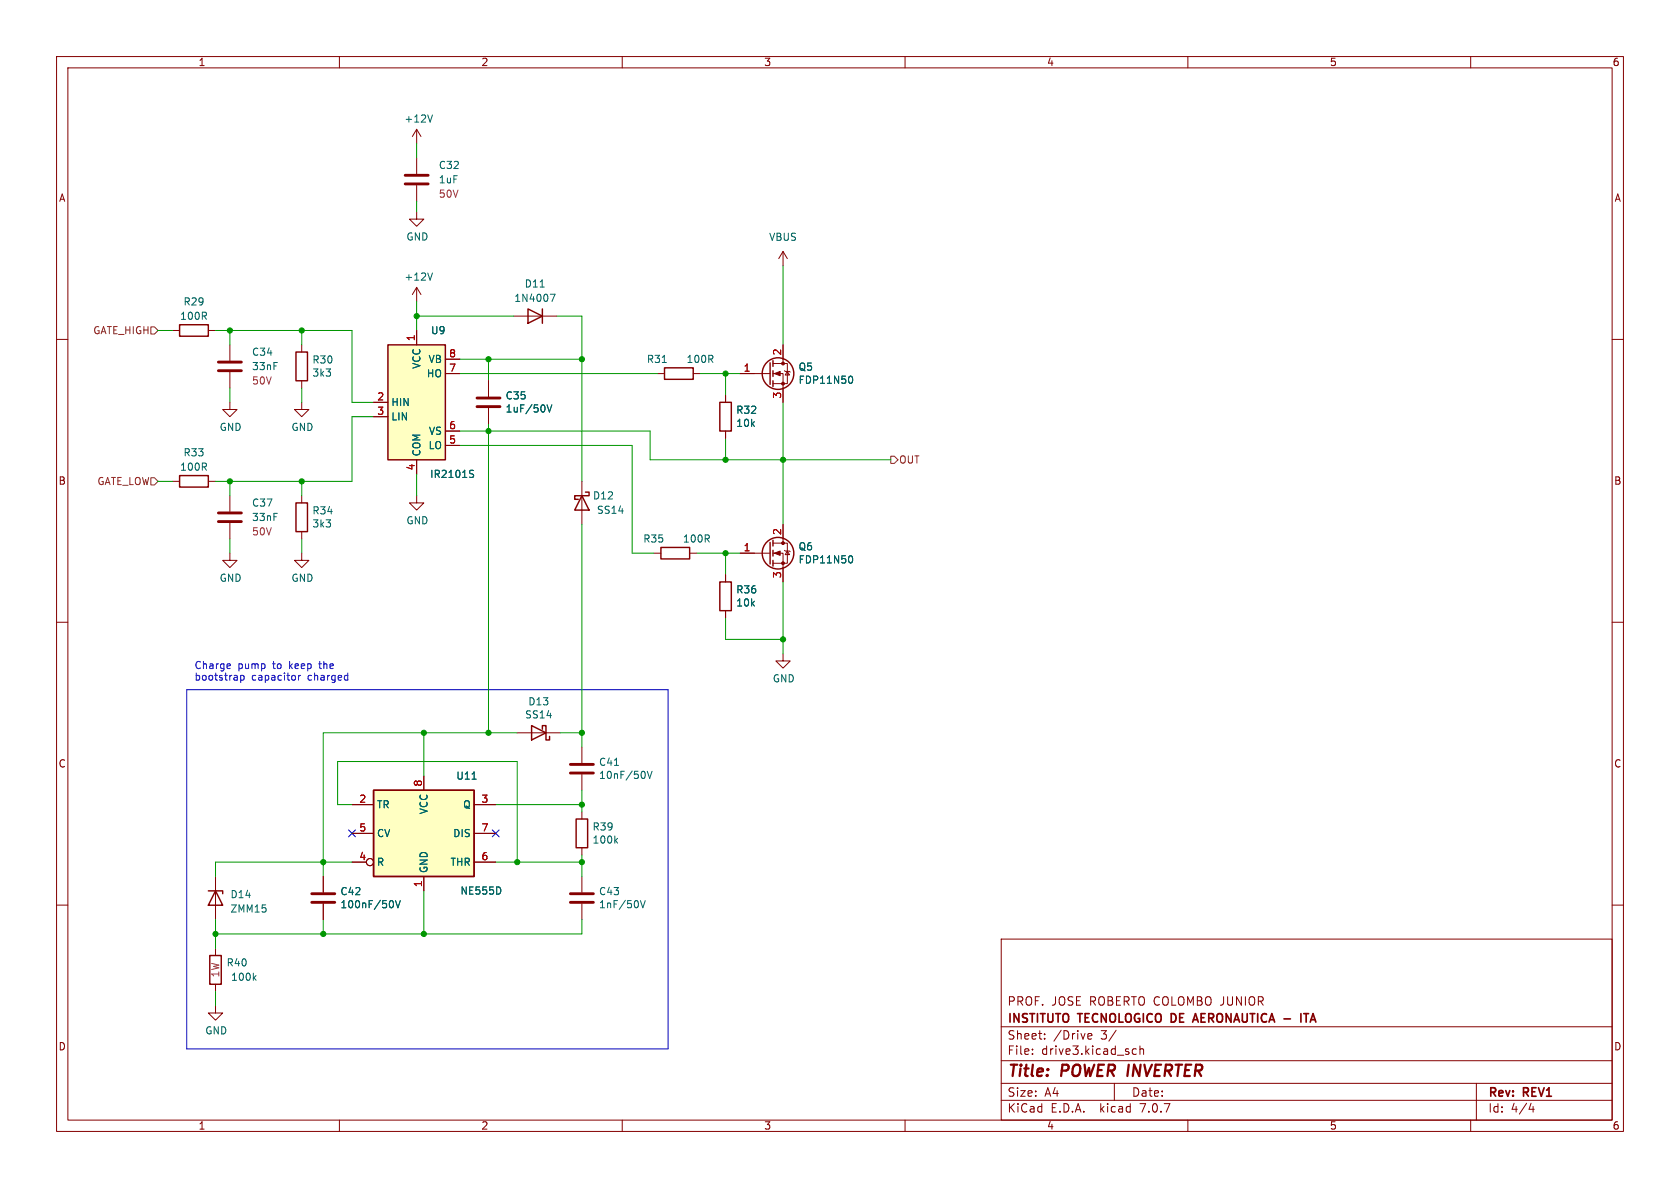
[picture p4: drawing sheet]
<svg xmlns="http://www.w3.org/2000/svg" width="297mm" height="210mm" viewBox="0 0 297 210" stroke-linecap="round" stroke-linejoin="round" font-family="sans-serif">
<g fill="none" stroke="#840000" stroke-width=".18">
<path d="M10 10h277v190h-277zM12 12h273v186h-273zM60 10v2M110 10v2M160 10v2M210 10v2M260 10v2M73.7 37.5v1.2h1.2l-1.2 1.3-1.3-1.3h1.3M73.7 22.9v2.5M73.7 27.9v2.8M73.7 32.8v2.8M73.7 22.9l-.8 1.2"/>
<path d="M73.7 22.9l.7 1.2M10 60h2M30.5 58.4h1.2M36.8 58.4h1.3M73.7 50.8v2.5M73.7 58.4v2.6M73.7 50.8l-.8 1.3M73.7 50.8l.7 1.3M90.8 55.9h7.6M138.4 44.5v2.5M138.4 44.5l-.7 1.2M138.4 44.5l.8 1.2"/>
<path d="M285 60h2M40.6 71.1v1.3h1.3l-1.3 1.3-1.2-1.3h1.2M40.6 61v2.8M40.6 65.8v2.8M53.3 71.1v1.3h1.3l-1.3 1.3-1.2-1.3h1.2M53.3 61v1.2M53.3 67.3v1.3M66 71.1h2.6M66 73.7h2.6M78.7 78.7h2.6M78.7 76.2h2.6M78.7 66h2.6"/>
<path d="M78.7 63.5h2.6M86.4 67.3v2.8M86.4 72.1v2.8M116.2 66h1.3M122.6 66h1.2M128.3 69.9v1.2M128.3 76.2v1.3M130.8 66h5.3M136.7 66h1.7v5.1M136.7 64.3h2.5v3.5h-2.5M138.4 61v3.3M138.7 65.5l.1 .2h.8l.1 .1"/>
<path d="M139.2 65.7l.4 .6h-.8zM30.5 85.1h1.2M36.8 85.1h1.3M40.6 97.8v1.3h1.3l-1.3 1.2-1.2-1.2h1.2M40.6 87.6v2.8M40.6 92.5v2.8M53.3 97.8v1.3h1.3l-1.3 1.2-1.2-1.2h1.2M53.3 87.6v1.3M53.3 94v1.3M73.7 87.6v1.3h1.2l-1.2 1.3-1.3-1.3h1.3M73.7 81.3v2.5M102.9 85.1v7.6"/>
<path d="M115.6 97.8h1.2M121.9 97.8h1.3M130.8 97.8h5.3M136.7 97.8h1.7v5.1M136.7 96h2.5v3.6h-2.5M138.4 92.7v3.3M138.7 97.3l.1 .1h.8l.1 .1M139.2 97.4l.4 .6h-.8zM10 110h2M128.3 101.6v1.3M128.3 108v1.2M138.4 115.6v1.2h1.3l-1.3 1.3-1.2-1.3h1.2"/>
<path d="M285 110h2M74.9 137.2v2.5M91.4 129.5h7.7M102.9 132.1v2.8M102.9 136.9v2.8M10 160h2M38.1 154.9v7.7M57.1 154.9v2.8M57.1 159.8v2.8M62.2 142.2h3.8M62.2 152.4h2.6M62.2 147.3h3.8"/>
<path d="M74.9 154.9v2.6M83.8 142.2h3.8M83.8 152.4h3.8M83.8 147.3h3.8M102.9 143.5v1.3M102.9 149.9v1.2M102.9 154.9v2.8M102.9 159.8v2.8M285 160h2M38.1 177.8v1.3h1.3l-1.3 1.2-1.3-1.2h1.3M38.1 167.6v1.3M38.1 174v1.3"/>
<path d="M177 166h108v32h-108zM60 198v2M110 198v2M160 198v2M177 194.5h108M177 191.5h108M177 187.5h108M177 181.5h108M182.5 186.3v.1M182.5 185.5v.1M184.7 183.6v.1M184.7 182.8v.1"/>
<path d="M192.3 183.5l.2 .2 .5-.1M192.3 182.9l.2-.2h.3l.2 .2v.2l-.7 .1M197 191.5v3M197.3 182.1l-1.3 2M200.2 186.1l.3 .3 .4-.1M200.9 185.5l-.4-.1-.3 .3M201.5 185.5l.2-.1 .4 .1 .1 .9M201.5 184.9v1.5M210 198v2M260 198v2M261 191.5v6.5M270.7 195l-.4 1.1h.9"/>
<path d="M271 195.6v1"/>
<circle cx="65.4" cy="152.4" r=".63"/>
</g>
<path d="M230.5 179.2h.8M230.9 179.2v1.5M210.8 180.7l.5-1.5 .5 1.5M211 180.3h.7M231.6 180.7l.5-1.5 .5 1.5M231.8 180.3h.7" fill="none" stroke="#840000" stroke-width=".3"/>
<g fill="none" stroke="#840000" stroke-width=".25">
<path d="M31.7 57.4h5.1v2h-5.1zM93.3 54.6l2.6 1.3-2.6 1.3zM95.9 54.6v2.6M52.3 62.2h2.1v5.1h-2.1zM68.6 61h10.1v20.3h-10.1zM117.5 65h5.1v2.1h-5.1zM127.3 71.1h2v5.1h-2zM136.1 64.1v3.8M136.7 63.8v1M136.7 65.5v1M136.7 67.3v1M31.7 84.1h5.1v2h-5.1z"/>
<path d="M52.3 88.9h2.1v5.1h-2.1zM102.9 87.6l1.2 2.6h-2.5zM103.5 87h.6v.6h-2.5v.7h.6M116.8 96.8h5.1v2h-5.1zM136.1 95.9v3.8M136.7 95.5v1M136.7 97.3v1M136.7 99.1v1M127.3 102.9h2v5.1h-2zM66 139.7h17.8v15.2h-17.8zM94 128.3l2.5 1.2-2.5 1.3zM95.9 128.9v-.6h.6v2.5h.7v-.6"/>
<path d="M36.8 157.5h2.6v.5M38.1 157.5l1.3 2.5h-2.6zM101.9 144.8h2v5.1h-2zM37.1 168.9h2v5.1h-2z"/>
<circle cx="137.5" cy="66" r="2.79"/>
<circle cx="137.5" cy="97.8" r="2.79"/>
</g>
<g fill="#840000" stroke="#840000" stroke-width=".18">
<path d="M136.9 97.8l1-.4v.8z"/>
<path d="M136.9 66l1-.3v.7z"/>
<circle cx="138.4" cy="99.6" r=".25"/>
<circle cx="138.4" cy="96" r=".25"/>
<circle cx="138.4" cy="67.8" r=".25"/>
<circle cx="138.4" cy="64.3" r=".25"/>
</g>
<g fill="none" stroke="#006464" stroke-width=".18">
<path d="M76.5 20.3l-.5 1.3M76.5 48.3l-.5 1.2M95.5 50.7h.7M97.3 52h.8l-.5 1.3M96.7 71.6l.4 1.2 .5-1.2M117.1 64.1h.7M150.3 66.5a.68 .68 0 0 1 .5 .6 .68 .68 0 0 1-.5 .7M83.2 83.7l.4 .2 .1 .3-.2 .2h-.3M83.2 83.1l.5 .1M150.3 98.2a.68 .68 0 0 1 .5 .7 .68 .68 0 0 1-.5 .6M83.5 137.7h.7M108.6 135.3h.7"/>
<path d="M114 136.6v.8M114.4 136.3l.5 1.3 .4-1.3M69.3 159.2a.79 .79 0 0 1 0 1.3M69.9 159.2l.4 1.3 .5-1.3M88.5 157.1v.7M108.8 148.6l.4 .4M109.2 148.2l-.5 .5M113.2 159.2l.4 1.3 .5-1.3M44.9 172.8l.4 .5M45.3 172.5l-.5 .4"/>
</g>
<g fill="none" stroke="#840000" stroke-width=".51">
<path d="M71.6 32.5h4.1M71.6 31h4.1M38.6 65.5h4.1M38.6 64h4.1M84.3 71.9h4.1M84.3 70.4h4.1M38.6 92.2h4.1M38.6 90.7h4.1M100.8 136.7h4.1M100.8 135.1h4.1M55.1 159.5h4.1M55.1 158h4.1"/>
<path d="M100.8 159.5h4.1M100.8 158h4.1"/>
</g>
<g fill="#ffffc2" stroke="#ffffc2" stroke-width=".18">
<path d="M66 139.7h17.8v15.2h-17.8z"/>
<path d="M68.6 61h10.1v20.3h-10.1z"/>
</g>
<path d="M26.7 57.8h.6l.6 .6-.6 .7h-.6zM26.7 84.5h.6l.6 .6-.6 .6h-.6zM157.5 80.6h.6l.6 .7-.6 .6h-.6z" fill="none" stroke="#725600" stroke-width=".18"/>
<path d="M40.6 117.3l.1 .3-.6 .2M40.7 118.1l-.1 .1M42.6 119.4v1.3M42.6 119.5l.3-.1 .3 .2-.2 .6h-.4M52.8 119.4v.8M53.1 119.4l-.3 .2M61.4 119.4l.1 .1M61.5 119v1.2M33 121.9h85.1v63.5h-85.1zM61.5 120.2h-.1" fill="none" stroke="#0000c2" stroke-width=".18"/>
<g fill="none" stroke="#009600" stroke-width=".18">
<path d="M73.7 25.4v2.5M73.7 35.6v1.9M27.9 58.4h2.6M38.1 58.4h24.1v12.7h3.8M40.6 58.4v2.6M53.3 58.4v2.6M73.7 53.3v5.1M73.7 55.9h17.1M98.4 55.9h4.5v29.2M138.4 47v14M40.6 68.6v2.5M53.3 68.6v2.5"/>
<path d="M66 73.7h-3.8v11.4h-24.1M81.3 76.2h33.6v5.1h42.6M81.3 63.5h21.6M81.3 66h34.9M81.3 78.7h30.5v19.1h3.8M86.4 63.5v3.8M86.4 74.9v54.6M123.8 66h7M128.3 66v3.9M128.3 77.5v3.8M138.4 71.1v21.6M27.9 85.1h2.6"/>
<path d="M40.6 85.1v2.5M40.6 95.3v2.5M53.3 85.1v2.5M53.3 95.3v2.5M73.7 83.8v3.8M102.9 92.7v39.4M123.2 97.8h7.6M128.3 97.8v3.8M128.3 109.2v3.8h10.1M138.4 102.9v12.7M74.9 129.5v7.7M91.4 129.5h-34.3v25.4"/>
<path d="M99.1 129.5h3.8M102.9 139.7v3.8M62.2 142.2h-2.5v-7.6h31.7v17.8M62.2 152.4h-24.1v2.5M74.9 157.5v7.6M87.6 152.4h15.3M87.6 142.2h15.3M102.9 151.1v3.8M38.1 162.6v5M38.1 175.3v2.5M57.1 162.6v2.5M102.9 162.6v2.5h-64.8"/>
</g>
<path d="M61.6 146.7l1.2 1.2M62.8 146.7l-1.2 1.2M87 146.7l1.2 1.2M88.2 146.7l-1.2 1.2" fill="none" stroke="#000084" stroke-width=".18"/>
<g fill="#009600" stroke="#009600" stroke-width=".18">
<circle cx="138.4" cy="113" r=".46"/>
<circle cx="128.3" cy="81.3" r=".46"/>
<circle cx="102.9" cy="63.5" r=".46"/>
<circle cx="128.3" cy="66" r=".46"/>
<circle cx="138.4" cy="81.3" r=".46"/>
<circle cx="128.3" cy="97.8" r=".46"/>
<circle cx="57.1" cy="152.4" r=".46"/>
<circle cx="38.1" cy="165.1" r=".46"/>
<circle cx="74.9" cy="165.1" r=".46"/>
<circle cx="57.1" cy="165.1" r=".46"/>
<circle cx="40.6" cy="58.4" r=".46"/>
<circle cx="40.6" cy="85.1" r=".46"/>
<circle cx="53.3" cy="85.1" r=".46"/>
<circle cx="102.9" cy="142.2" r=".46"/>
<circle cx="102.9" cy="129.5" r=".46"/>
<circle cx="102.9" cy="152.4" r=".46"/>
<circle cx="91.4" cy="152.4" r=".46"/>
<circle cx="74.9" cy="129.5" r=".46"/>
<circle cx="86.4" cy="129.5" r=".46"/>
<circle cx="86.4" cy="76.2" r=".46"/>
<circle cx="86.4" cy="63.5" r=".46"/>
<circle cx="53.3" cy="58.4" r=".46"/>
<circle cx="73.7" cy="55.9" r=".46"/>
</g>
<g font-size="2.8" fill="#840000">
<text x="178" y="190.9">Title:</text>
<text x="187.7" y="190.9">POWER INVERTER</text>
</g>
<g font-size="2.1" fill="#840000">
<text x="178" y="178">PROF.</text>
<text x="185.9" y="178">JOSE ROBERTO COLOMBO JUNIOR</text>
<text x="178" y="184">Sheet:</text>
<text x="178" y="181.2">INSTITUTO</text>
<text x="186.2" y="184">/Drive</text>
<text x="190.7" y="181.2">TECNOLOGICO DE</text>
<text x="194.7" y="184">3/</text>
<text x="212.3" y="181.2">AERONAUTICA -</text>
<text x="178" y="186.7">File:</text>
<text x="184.1" y="186.7">drive3.kicad_sch</text>
<text x="178" y="196.9">KiCad</text>
<text x="178" y="194.1">Size:</text>
<text x="184.7" y="194.1">A4</text>
<text x="185.7" y="196.9">E.D.A.</text>
<text x="194.6" y="196.9">kicad</text>
<text x="200" y="194.1">Date:</text>
<text x="201.8" y="196.9">7.0.7</text>
<text x="263" y="194.3">Rev:</text>
<text x="263" y="196.9">Id:</text>
<text x="267.1" y="196.9">4/4</text>
<text x="269.4" y="194.3">REV1</text>
</g>
<g font-size="1.8" fill="#840000">
<text x="35" y="11.9">1</text>
<text x="85" y="11.9">2</text>
<text x="135" y="11.9">3</text>
<text x="185" y="11.9">4</text>
<text x="235" y="11.9">5</text>
<text x="285" y="11.9">6</text>
<text x="10.3" y="35.9">A</text>
<text x="285.3" y="35.9">A</text>
<text x="10.3" y="85.9">B</text>
<text x="285.3" y="85.9">B</text>
<text x="10.3" y="135.9">C</text>
<text x="285.3" y="135.9">C</text>
<text x="10.3" y="185.9">D</text>
<text x="285.3" y="185.9">D</text>
<text x="35" y="199.9">1</text>
<text x="85" y="199.9">2</text>
<text x="135" y="199.9">3</text>
<text x="185" y="199.9">4</text>
<text x="235" y="199.9">5</text>
<text x="285" y="199.9">6</text>
</g>
<g font-size="1.8" fill="#006464">
<text x="71.4" y="21.9">+12V</text>
<text x="77.5" y="32.6">1uF</text>
<text x="77.5" y="30.1">C32</text>
<text x="71.8" y="42.7">GND</text>
<text x="135.9" y="42.8">VBUS</text>
<text x="71.4" y="49.8">+12V</text>
<text x="90.8" y="53.6">1N4007</text>
<text x="92.7" y="51">D11</text>
<text x="31.7" y="56.7">100R</text>
<text x="32.3" y="54.2">R29</text>
<text x="76.1" y="59.3">U9</text>
<text x="44.5" y="63.1">C34</text>
<text x="44.5" y="65.6">33nF</text>
<text x="55.1" y="64.5">R30</text>
<text x="74.5" y="65.3" transform="rotate(-90 74.5 65.3)">VCC</text>
<text x="75.7" y="64.4">VB</text>
<text x="114.3" y="64.4">R31</text>
<text x="121.3" y="64.4">100R</text>
<text x="141.1" y="65.7">Q5</text>
<text x="55.1" y="66.8">3k3</text>
<text x="69.1" y="72">HIN</text>
<text x="75.4" y="66.9">HO</text>
<text x="89.3" y="70.8">C35</text>
<text x="141.1" y="68">FDP11N50</text>
<text x="38.7" y="76.4">GND</text>
<text x="51.4" y="76.4">GND</text>
<text x="69.1" y="74.5">LIN</text>
<text x="75.7" y="77.1">VS</text>
<text x="89.3" y="73.1">1uF/50V</text>
<text x="130.1" y="75.7">10k</text>
<text x="130.1" y="73.4">R32</text>
<text x="31.7" y="83.4">100R</text>
<text x="32.3" y="80.9">R33</text>
<text x="74.5" y="80.8" transform="rotate(-90 74.5 80.8)">COM</text>
<text x="75.7" y="79.6">LO</text>
<text x="44.5" y="89.8">C37</text>
<text x="75.9" y="84.7">IR2101S</text>
<text x="104.7" y="88.5">D12</text>
<text x="44.5" y="92.3">33nF</text>
<text x="55.1" y="93.4">3k3</text>
<text x="55.1" y="91.1">R34</text>
<text x="71.8" y="92.9">GND</text>
<text x="105.4" y="91">SS14</text>
<text x="113.6" y="96.1">R35</text>
<text x="120.6" y="96.1">100R</text>
<text x="141.1" y="99.8">FDP11N50</text>
<text x="141.1" y="97.5">Q6</text>
<text x="38.7" y="103">GND</text>
<text x="51.4" y="103">GND</text>
<text x="130.1" y="107.4">10k</text>
<text x="130.1" y="105.1">R36</text>
<text x="93.3" y="124.9">D13</text>
<text x="136.5" y="120.8">GND</text>
<text x="92.7" y="127.2">SS14</text>
<text x="105.8" y="137.9">10nF/50V</text>
<text x="105.8" y="135.6">C41</text>
<text x="66.5" y="143.1">TR</text>
<text x="80.6" y="138">U11</text>
<text x="81.8" y="143.1">Q</text>
<text x="66.5" y="148.2">CV</text>
<text x="75.8" y="144" transform="rotate(-90 75.8 144)">VCC</text>
<text x="80" y="148.2">DIS</text>
<text x="104.7" y="147">R39</text>
<text x="104.7" y="149.3">100k</text>
<text x="66.5" y="153.3">R</text>
<text x="75.8" y="154.4" transform="rotate(-90 75.8 154.4)">GND</text>
<text x="79.5" y="153.3">THR</text>
<text x="40.6" y="161.5">ZMM15</text>
<text x="40.6" y="159">D14</text>
<text x="60.1" y="158.4">C42</text>
<text x="60.1" y="160.8">100nF/50V</text>
<text x="81.3" y="158.3">NE555D</text>
<text x="105.8" y="158.4">C43</text>
<text x="105.8" y="160.8">1nF/50V</text>
<text x="40" y="171">R40</text>
<text x="40.7" y="173.6">100k</text>
<text x="36.2" y="183.1">GND</text>
</g>
<g font-size="1.8" fill="#840084">
<text x="77.5" y="35.2">50V</text>
<text x="44.5" y="68.2">50V</text>
<text x="44.5" y="94.8">50V</text>
<text x="39" y="172.9" transform="rotate(-90 39 172.9)">1W</text>
</g>
<g font-size="1.8" fill="#725600">
<text x="16.4" y="59.3">GATE_HIGH</text>
<text x="158.9" y="82.1">OUT</text>
<text x="17.1" y="86">GATE_LOW</text>
</g>
<g font-size="1.8" fill="#a90000">
<text x="73.4" y="60.4" transform="rotate(-90 73.4 60.4)">1</text>
<text x="79.3" y="65.8">7</text>
<text x="79.3" y="63.2">8</text>
<text x="131.4" y="65.8">1</text>
<text x="138.2" y="62.9" transform="rotate(-90 138.2 62.9)">2</text>
<text x="66.6" y="70.9">2</text>
<text x="138.2" y="70.6" transform="rotate(-90 138.2 70.6)">3</text>
<text x="66.6" y="73.4">3</text>
<text x="79.3" y="75.9">6</text>
<text x="73.4" y="83.3" transform="rotate(-90 73.4 83.3)">4</text>
<text x="79.3" y="78.5">5</text>
<text x="138.2" y="94.7" transform="rotate(-90 138.2 94.7)">2</text>
<text x="131.4" y="97.5">1</text>
<text x="138.2" y="102.3" transform="rotate(-90 138.2 102.3)">3</text>
<text x="63.4" y="142">2</text>
<text x="74.7" y="139.1" transform="rotate(-90 74.7 139.1)">8</text>
<text x="85" y="142">3</text>
<text x="63.4" y="147.1">5</text>
<text x="85" y="147.1">7</text>
<text x="63.4" y="152.1">4</text>
<text x="85" y="152.1">6</text>
<text x="74.7" y="156.9" transform="rotate(-90 74.7 156.9)">1</text>
</g>
<g font-size="1.8" fill="#0000c2">
<text x="34.3" y="118.4">Charge</text>
<text x="42.1" y="118.4">pump</text>
<text x="48.4" y="118.4">to</text>
<text x="51.4" y="118.4">keep</text>
<text x="56.9" y="118.4">the</text>
<text x="34.3" y="120.4">bootstrap</text>
<text x="44.5" y="120.4">capacitor</text>
<text x="54.5" y="120.4">charged</text>
</g>
</svg>
